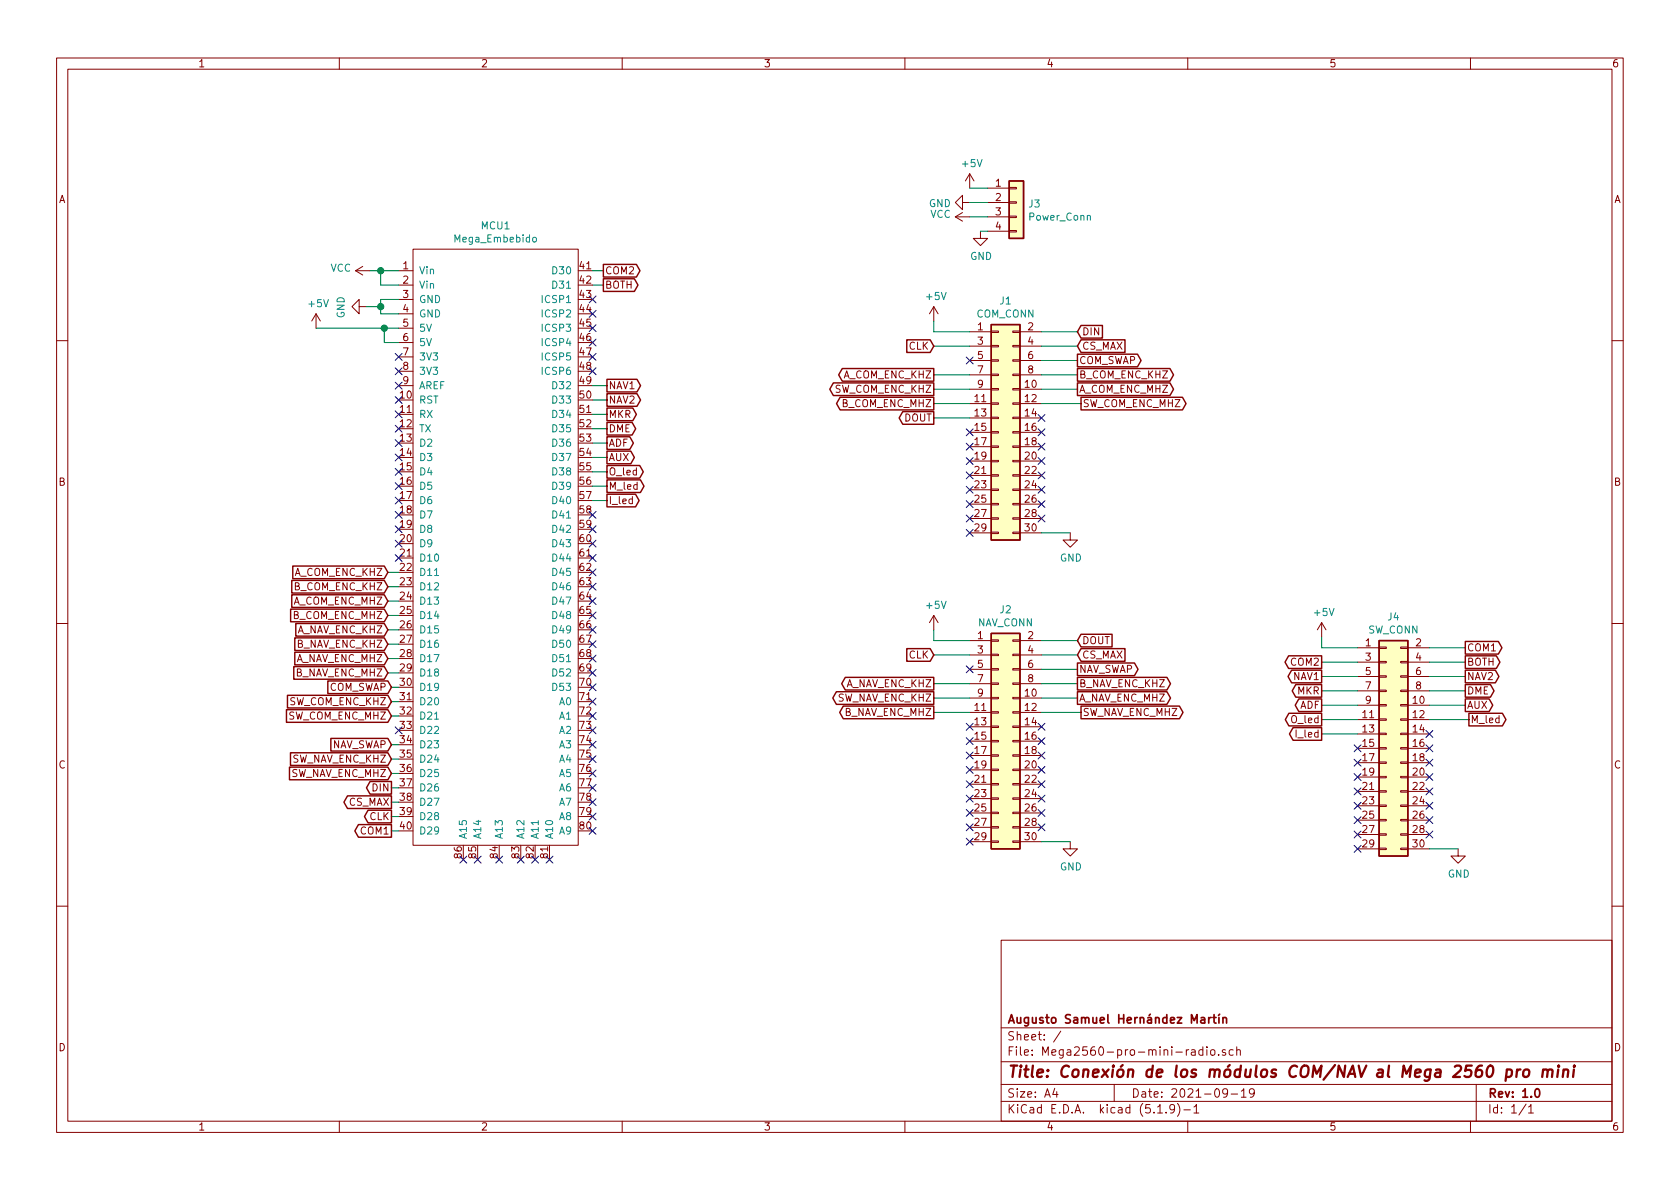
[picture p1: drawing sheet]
<svg xmlns="http://www.w3.org/2000/svg" width="297mm" height="210mm" viewBox="0 0 297 210" stroke-linecap="round" stroke-linejoin="round" font-family="sans-serif">
<g fill="none" stroke="#840000" stroke-width=".18">
<path d="M10 10.3h277v189.9h-277zM12 12.2h273v186.1h-273zM60 10.3v1.9M110 10.3v1.9M160 10.3v1.9M210 10.3v1.9M260 10.3v1.9M168.9 38.3h2.5M168.9 38.3l1.3 .8M170.2 35.8v-1.3l-1.3 1.3 1.3 1.3v-1.3h1.2M170.2 37.6l-1.3 .7M171.4 30.7l-.7 1.3"/>
<path d="M171.4 30.7v2.6M171.4 30.7l.8 1.3M174.6 33.3h3.8M174.6 35.8h3.8M174.6 38.3h3.8M178.4 38.2h1.3v.3h-1.3zM178.4 33.1h1.3v.3h-1.3zM178.4 35.7h1.3v.2h-1.3zM55.9 55.5l-.8 1.3M55.9 55.5v2.5M55.9 55.5l.7 1.3M62.9 47.9l1.2 .7"/>
<path d="M62.9 47.9h2.5M63.5 54.2v-1.2l-1.3 1.2 1.3 1.3v-1.3h1.3M64.1 47.1l-1.2 .8M70.5 47.9h2.5M70.5 50.4h2.5M70.5 53h2.5M70.5 55.5h2.5M70.5 58h2.5M73 44.1h29.2v105.4h-29.2zM165.1 54.2l-.8 1.3M165.1 54.2v2.6M165.1 54.2l.8 1.3"/>
<path d="M171.4 58.7h3.9M173.4 40.9v1.3h1.2l-1.2 1.2-1.3-1.2h1.3M174.6 40.9h3.8M175.3 58.5h1.2v.3h-1.2zM178.4 40.8h1.3v.2h-1.3zM179.1 58.5h1.2v.3h-1.2zM180.3 58.7h3.8M10 60.2h2M70.5 60.6h2.5M70.5 63.1h2.5M70.5 65.7h2.5M70.5 68.2h2.5"/>
<path d="M171.4 68.8h3.9M171.4 71.4h3.9M171.4 73.9h3.9M171.4 76.4h3.9M171.4 79h3.9M171.4 61.2h3.9M171.4 63.7h3.9M171.4 66.3h3.9M175.3 78.9h1.2v.2h-1.2zM175.3 73.8h1.2v.2h-1.2zM175.3 71.2h1.2v.3h-1.2zM175.3 68.7h1.2v.3h-1.2z"/>
<path d="M175.3 66.2h1.2v.2h-1.2zM175.3 76.3h1.2v.3h-1.2zM175.3 63.6h1.2v.3h-1.2zM175.3 61.1h1.2v.2h-1.2zM179.1 78.9h1.2v.2h-1.2zM179.1 73.8h1.2v.2h-1.2zM179.1 71.2h1.2v.3h-1.2zM179.1 68.7h1.2v.3h-1.2zM179.1 66.2h1.2v.2h-1.2zM179.1 76.3h1.2v.3h-1.2zM179.1 63.6h1.2v.3h-1.2zM179.1 61.1h1.2v.2h-1.2z"/>
<path d="M180.3 68.8h3.8M180.3 71.4h3.8M180.3 73.9h3.8M180.3 76.4h3.8M180.3 79h3.8M180.3 61.2h3.8M180.3 63.7h3.8M180.3 66.3h3.8M285 60.2h2M171.4 81.5h3.9M171.4 84.1h3.9M171.4 86.6h3.9"/>
<path d="M171.4 89.1h3.9M171.4 91.7h3.9M171.4 94.2h3.9M175.3 81.4h1.2v.3h-1.2zM175.3 83.9h1.2v.3h-1.2zM175.3 86.5h1.2v.2h-1.2zM175.3 89h1.2v.3h-1.2zM175.3 91.6h1.2v.2h-1.2zM175.3 94.1h1.2v.3h-1.2zM179.1 81.4h1.2v.3h-1.2zM179.1 83.9h1.2v.3h-1.2zM179.1 86.5h1.2v.2h-1.2z"/>
<path d="M179.1 89h1.2v.3h-1.2zM179.1 91.6h1.2v.2h-1.2zM179.1 94.1h1.2v.3h-1.2zM180.3 81.5h3.8M180.3 84.1h3.8M180.3 86.6h3.8M180.3 89.1h3.8M180.3 91.7h3.8M180.3 94.2h3.8M189.2 94.2v1.3h1.3l-1.3 1.3-1.2-1.3h1.2M10 110.3h2M165.1 108.8v2.6"/>
<path d="M165.1 108.8l-.8 1.3M165.1 108.8l.8 1.3M171.4 113.3h3.9M171.4 115.8h3.9M171.4 118.4h3.9M175.3 118.2h1.2v.3h-1.2zM175.3 115.7h1.2v.2h-1.2zM175.3 113.2h1.2v.2h-1.2zM179.1 118.2h1.2v.3h-1.2zM179.1 115.7h1.2v.2h-1.2zM179.1 113.2h1.2v.2h-1.2zM180.3 113.3h3.8"/>
<path d="M180.3 115.8h3.8M180.3 118.4h3.8M233.7 110.1l-.8 1.3M233.7 110.1v2.5M233.7 110.1l.7 1.3M240 114.5h3.8M240 117.1h3.8M240 119.6h3.8M243.8 119.5h1.3v.3h-1.3zM243.8 117h1.3v.2h-1.3zM243.8 114.4h1.3v.3h-1.3zM247.6 119.5h1.3v.3h-1.3z"/>
<path d="M247.6 117h1.3v.2h-1.3zM247.6 114.4h1.3v.3h-1.3zM248.9 114.5h3.8M248.9 117.1h3.8M248.9 119.6h3.8M285 110.3h2M171.4 123.4h3.9M171.4 126h3.9M171.4 128.5h3.9M171.4 131.1h3.9M171.4 133.6h3.9M171.4 136.1h3.9"/>
<path d="M171.4 138.7h3.9M171.4 120.9h3.9M175.3 136h1.2v.3h-1.2zM175.3 138.6h1.2v.2h-1.2zM175.3 133.5h1.2v.2h-1.2zM175.3 128.4h1.2v.2h-1.2zM175.3 125.9h1.2v.2h-1.2zM175.3 123.3h1.2v.3h-1.2zM175.3 120.8h1.2v.2h-1.2zM175.3 130.9h1.2v.3h-1.2zM179.1 136h1.2v.3h-1.2zM179.1 138.6h1.2v.2h-1.2z"/>
<path d="M179.1 133.5h1.2v.2h-1.2zM179.1 128.4h1.2v.2h-1.2zM179.1 125.9h1.2v.2h-1.2zM179.1 123.3h1.2v.3h-1.2zM179.1 120.8h1.2v.2h-1.2zM179.1 130.9h1.2v.3h-1.2zM180.3 123.4h3.8M180.3 126h3.8M180.3 128.5h3.8M180.3 131.1h3.8M180.3 133.6h3.8M180.3 136.1h3.8"/>
<path d="M180.3 138.7h3.8M180.3 120.9h3.8M240 124.7h3.8M240 127.2h3.8M240 129.8h3.8M240 132.3h3.8M240 134.9h3.8M240 137.4h3.8M240 139.9h3.8M240 122.2h3.8M243.8 137.3h1.3v.2h-1.3zM243.8 139.8h1.3v.3h-1.3z"/>
<path d="M243.8 134.7h1.3v.3h-1.3zM243.8 129.7h1.3v.2h-1.3zM243.8 127.1h1.3v.3h-1.3zM243.8 124.6h1.3v.2h-1.3zM243.8 122h1.3v.3h-1.3zM243.8 132.2h1.3v.3h-1.3zM247.6 137.3h1.3v.2h-1.3zM247.6 139.8h1.3v.3h-1.3zM247.6 134.7h1.3v.3h-1.3zM247.6 129.7h1.3v.2h-1.3zM247.6 127.1h1.3v.3h-1.3zM247.6 124.6h1.3v.2h-1.3z"/>
<path d="M247.6 122h1.3v.3h-1.3zM247.6 132.2h1.3v.3h-1.3zM248.9 124.7h3.8M248.9 127.2h3.8M248.9 129.8h3.8M248.9 132.3h3.8M248.9 134.9h3.8M248.9 137.4h3.8M248.9 139.9h3.8M248.9 122.2h3.8M171.4 141.2h3.9M171.4 143.8h3.9"/>
<path d="M171.4 146.3h3.9M171.4 148.8h3.9M175.3 141.1h1.2v.2h-1.2zM175.3 143.6h1.2v.3h-1.2zM175.3 146.2h1.2v.2h-1.2zM175.3 148.7h1.2v.3h-1.2zM179.1 141.1h1.2v.2h-1.2zM179.1 143.6h1.2v.3h-1.2zM179.1 146.2h1.2v.2h-1.2zM179.1 148.7h1.2v.3h-1.2zM180.3 141.2h3.8M180.3 143.8h3.8"/>
<path d="M180.3 146.3h3.8M180.3 148.8h3.8M189.2 148.8v1.3h1.3l-1.3 1.3-1.2-1.3h1.2M240 142.5h3.8M240 145h3.8M240 147.6h3.8M240 150.1h3.8M243.8 142.4h1.3v.2h-1.3zM243.8 144.9h1.3v.3h-1.3zM243.8 147.4h1.3v.3h-1.3zM243.8 150h1.3v.2h-1.3zM247.6 142.4h1.3v.2h-1.3z"/>
<path d="M247.6 144.9h1.3v.3h-1.3zM247.6 147.4h1.3v.3h-1.3zM247.6 150h1.3v.2h-1.3zM248.9 142.5h3.8M248.9 145h3.8M248.9 147.6h3.8M248.9 150.1h3.8M257.8 150.1v1.3h1.3l-1.3 1.2-1.3-1.2h1.3M10 160.2h2M177 166.3h108v32h-108zM285 160.2h2M60 198.3v1.9"/>
<path d="M110 198.3v1.9M160 198.3v1.9M177 194.8h108M177 191.8h108M177 187.8h108M177 181.8h108M186.5 192.5l-.4 1h1M186.8 193v1M187.6 182.3l-1.3 2M197 191.8v3M204.7 196.8h.8M206.2 196.7v.1"/>
<path d="M207.7 196l-.1 .1a.48 .48 0 0 1-.6 .1l-.2-.2 .2-.6a.48 .48 0 0 1 .6 .1 1.27 1.27 0 0 1-.2 1.2l-.4 .1M208.2 195.1a1.71 1.71 0 0 1 0 2.3M209.3 196.3h1.2M210 198.3v1.9M210.7 185.7h.6v.9M211.1 195.8l.4-.5v1.5M211.1 196.8h.9M211.3 186h-.5l-.2 .3 .1 .2 .1 .1 .5-.1M212.7 185.7l-.5-.1-.2 .3v.6l.2 .1 .5-.1M212.7 185.1v1.5M213.4 185.1v.2M213.4 185.6v1"/>
<path d="M214.1 185.7l.2-.1 .5 .1v.8l-.3 .1-.4-.1zM215.5 186.5v.1M216.7 185.7l-.4-.1-.2 .2 .1 .2 .5 .2v.3h-.6M217 193.2l-.1 .2a.48 .48 0 0 1-.6-.1v-.6a.48 .48 0 0 1 .6-.1l.1 .1a1.19 1.19 0 0 1-.2 1.2l-.5 .1M217.7 193.5h1.1M218 185.7l-.4-.1-.3 .3 .1 .6h.6M218.7 185.7l.2-.1 .4 .1v.9M218.7 185.1v1.5M219.5 193l.4-.5v1.5M219.5 194h.8M221.8 193.2l-.3 .3h-.3l-.3-.3v-.4l.2-.2 .4-.1 .2 .2a1.13 1.13 0 0 1-.2 1.2l-.4 .1M260 198.3v1.9"/>
<path d="M261 191.8v6.5M269.8 195.2l-1.2 2M270.3 195.8l.4-.5v1.5M270.3 196.8h.8"/>
</g>
<path d="M213.7 179.9v1M214.1 179.9l-.4 .3M214.5 179.9h.5M214.7 179.4v1.3l.3 .2M215.5 179.9v1M215.6 179.3l-.2 .3M216.2 179.9v1M216.2 180.1l.2-.2 .4 .1 .1 .9M271.5 192.7l.2-.2a.81 .81 0 0 1 .6 .6 .81 .81 0 0 1-.3 .8l-.1 .1a.79 .79 0 0 1-.4-1.3z" fill="none" stroke="#840000" stroke-width=".3"/>
<g fill="none" stroke="#840000" stroke-width=".41">
<path d="M266.4 189.2a.68 .68 0 0 1 .9 .1v.8a.66 .66 0 0 1-1 .2M266.4 189.1l-.2 2M268.2 189.1l-.1 1.3M268.8 189.1a.55 .55 0 0 0-.6 .4M269.5 189.3a.53 .53 0 0 1 .5-.2 .53 .53 0 0 1 .4 .4l-.1 .6a.54 .54 0 0 1-.5 .4 .54 .54 0 0 1-.5-.4zM272.8 189.3a.5 .5 0 0 1 .9 .1l-.2 1M272.8 189.1l-.1 1.3M273.7 189.4a.47 .47 0 0 1 .4-.3 .47 .47 0 0 1 .4 .3l-.1 1M275.5 189.1l-.2 1.3M275.6 188.4v.2l.1-.1-.1-.1v.2M276.5 189.3a.5 .5 0 0 1 .8 .1l-.1 1M276.5 189.1l-.2 1.3"/>
<path d="M278.3 189.1l-.2 1.3M278.4 188.4l-.1 .2 .2-.1-.1-.1-.1 .2"/>
</g>
<g fill="#ffffc2" stroke="#ffffc2" stroke-width=".18">
<path d="M243.8 113.3h5.1v38.1h-5.1z"/>
<path d="M178.4 32h2.6v10.2h-2.6z"/>
<path d="M175.3 57.4h5v38.1h-5z"/>
<path d="M175.3 112h5v38.1h-5z"/>
</g>
<g fill="none" stroke="#840000" stroke-width=".25">
<path d="M178.4 32h2.6v10.2h-2.6zM106.7 46.8h5.8l.7 1.1-.7 1.1h-5.8zM106.7 49.3h5.5l.6 1.1-.6 1.1h-5.5zM175.3 57.4h5v38.1h-5zM191.1 57.6h3.8v2.2h-3.8l-.6-1.1zM107.3 77.2h4.1l.6 1.2-.6 1.1h-4.1zM107.3 79.8h4.2l.7 1.1-.7 1.1h-4.2zM107.3 72.2h4.6l.6 1.1-.6 1.1h-4.6zM107.3 67.1h5.3l.7 1.1-.7 1.1h-5.3zM107.3 69.6h5.3l.7 1.1-.7 1.2h-5.3zM107.3 74.7h4.5l.6 1.1-.6 1.1h-4.5zM147.3 67.7h17.8v2.2h-17.8l-.6-1.1z"/>
<path d="M148.5 70.3h16.6v2.2h-16.6l-.6-1.1zM148.9 65.2h16.2v2.2h-16.2l-.6-1.1zM159.6 72.8h5.5v2.2h-5.5l-.6-1.1zM160.3 60.1h4.2l.6 1.1-.6 1.1h-4.2zM190.5 67.7h16.4l.6 1.1-.6 1.1h-16.4zM190.5 65.2h16.4l.6 1.1-.6 1.1h-16.4zM190.5 62.6h10.6l.7 1.1-.7 1.2h-10.6zM191.1 60.1h7.8v2.2h-7.8l-.6-1.1zM191.1 70.3h18l.6 1.1-.6 1.1h-18zM107.3 87.4h5.1l.6 1.1-.6 1.1h-5.1zM107.3 84.9h5.9l.7 1.1-.7 1.1h-5.9zM107.3 82.3h5.8l.6 1.1-.6 1.2h-5.8z"/>
<path d="M51.4 107.7h16.5l.7 1.1-.7 1.2h-16.5zM51.6 105.2h16.3l.7 1.1-.7 1.1h-16.3zM51.6 102.6h16.3l.7 1.2-.7 1.1h-16.3zM51.8 100.1h16.1l.7 1.1-.7 1.1h-16.1zM51.9 117.9h16l.7 1.1-.7 1.1h-16zM52.1 115.3h15.8l.7 1.2-.7 1.1h-15.8zM52.1 112.8h15.8l.7 1.1-.7 1.1h-15.8zM52.3 110.3h15.6l.7 1.1-.7 1.1h-15.6zM149.5 119.8h15.6v2.2h-15.6l-.7-1.1zM160.3 114.7h4.2l.6 1.1-.6 1.1h-4.2zM175.3 112h5v38.1h-5zM190.5 119.8h15.8l.7 1.1-.7 1.1h-15.8z"/>
<path d="M190.5 117.2h10.1l.6 1.2-.6 1.1h-10.1zM191.1 112.2h5.5v2.2h-5.5l-.6-1.1zM191.1 114.7h7.8v2.2h-7.8l-.6-1.1zM227.8 116h5.9v2.2h-5.9l-.6-1.1zM228.4 118.5h5.3v2.2h-5.3l-.7-1.1zM243.8 113.3h5.1v38.1h-5.1zM259.1 116h5.5l.6 1.1-.6 1.1h-5.5zM259.1 118.5h5.3l.6 1.1-.6 1.1h-5.3zM259.1 113.4h5.8l.7 1.1-.7 1.2h-5.8zM50.6 125.5h18l.6 1.1-.6 1.1h-18zM50.8 123h17.8l.6 1.1-.6 1.1h-17.8zM51.2 135.7h17.4l.6 1.1-.6 1.1h-17.4z"/>
<path d="M51.4 133.1h17.2l.6 1.1-.6 1.2h-17.2zM58 120.4h10.6l.6 1.1-.6 1.2h-10.6zM58.5 130.6h10.1l.6 1.1-.6 1.1h-10.1zM65.4 138.2h3.8v2.2h-3.8l-.6-1.1zM147.9 122.3h17.2v2.3h-17.2l-.7-1.2zM149.1 124.9h16v2.2h-16l-.6-1.1zM190.5 122.3h15.8l.7 1.1-.7 1.2h-15.8zM191.1 124.9h17.4l.7 1.1-.7 1.1h-17.4zM227.9 126.1h5.8v2.3h-5.8l-.6-1.2zM228.6 128.7h5.1v2.2h-5.1l-.6-1.1zM229.1 121.1h4.6v2.2h-4.6l-.6-1.1zM229.6 123.6h4.1v2.2h-4.1l-.6-1.1z"/>
<path d="M259.1 121.1h4.4l.7 1.1-.7 1.1h-4.4zM259.1 123.6h4.2l.6 1.1-.6 1.1h-4.2zM259.7 126.1h5.9l.7 1.1-.7 1.2h-5.9zM61.4 140.7h7.8v2.3h-7.8l-.6-1.1zM63.4 145.8h5.8v2.3h-5.8l-.7-1.2zM65.1 143.3h4.1v2.2h-4.1l-.7-1.1z"/>
</g>
<path d="M192.3 38.2l.1-.1h.3l.1 .8M94.2 42.1l.2-.1 .4 .1v.5l-.1 .1-.3 .1-.2-.1z" fill="none" stroke="#008484" stroke-width=".18"/>
<g fill="none" stroke="#008400" stroke-width=".18">
<path d="M171.4 33.3h3.2M171.4 35.8h3.2M171.4 38.3h3.2M55.9 58h14.6M64.8 54.2h2.5M65.4 47.9h5.1M67.3 47.9v2.5h3.2M67.9 58v2.6h2.6M70.5 53h-3.2v2.5h3.2M104.8 50.4h1.9M104.8 47.9h1.9M165.1 56.8v1.9h6.3"/>
<path d="M173.4 40.9h1.2M184.1 58.7h6.4M104.8 78.4h2.5M104.8 75.8h2.5M104.8 73.3h2.5M104.8 70.7h2.5M104.8 68.2h2.5M165.1 71.4h6.3M165.1 68.8h6.3M165.1 61.2h6.3M165.1 66.3h6.3M165.1 73.9h6.3"/>
<path d="M184.1 71.4h7M184.1 68.8h6.4M184.1 61.2h6.4M184.1 66.3h6.4M184.1 63.7h6.4M104.8 88.5h2.5M104.8 86h2.5M104.8 83.4h2.5M104.8 80.9h2.5M184.1 94.2h5.1M68.6 116.5h1.9M68.6 113.9h1.9"/>
<path d="M68.6 111.4h1.9M68.6 119h1.9M68.6 108.8h1.9M68.6 106.3h1.9M68.6 103.8h1.9M68.6 101.2h1.9M165.1 115.8h6.3M165.1 111.4v1.9h6.3M184.1 118.4h6.4M184.1 115.8h6.4M184.1 113.3h6.4M233.7 119.6h6.3"/>
<path d="M233.7 117.1h6.3M233.7 112.6v1.9h6.3M252.7 119.6h6.4M252.7 117.1h6.4M252.7 114.5h6.4M69.2 136.8h1.3M69.2 134.2h1.3M69.2 131.7h1.3M69.2 126.6h1.3M69.2 124.1h1.3M69.2 139.3h1.3M69.2 121.5h1.3"/>
<path d="M165.1 126h6.3M165.1 123.4h6.3M165.1 120.9h6.3M184.1 126h7M184.1 123.4h6.4M184.1 120.9h6.4M233.7 127.2h6.3M233.7 129.8h6.3M233.7 124.7h6.3M233.7 122.2h6.3M252.7 127.2h7M252.7 124.7h6.4"/>
<path d="M252.7 122.2h6.4M69.2 146.9h1.3M69.2 144.4h1.3M69.2 141.9h1.3M184.1 148.8h5.1M252.7 150.1h5.1"/>
</g>
<g fill="#008400" stroke="#008400" stroke-width=".25">
<circle cx="67.3" cy="47.9" r=".51"/>
<circle cx="67.9" cy="58" r=".51"/>
<circle cx="67.3" cy="54.2" r=".51"/>
</g>
<g fill="none" stroke="#000084" stroke-width=".18">
<path d="M104.2 54.9l1.2 1.2M104.2 52.3l1.2 1.3M104.2 60l1.2 1.2M104.2 57.4l1.2 1.2M105.4 54.9l-1.2 1.2M105.4 52.3l-1.2 1.3M105.4 60l-1.2 1.2M105.4 57.4l-1.2 1.2M69.9 62.5l1.2 1.2M69.9 65l1.2 1.3M69.9 67.6l1.2 1.2M69.9 70.1l1.2 1.2"/>
<path d="M69.9 72.7l1.2 1.2M69.9 75.2l1.2 1.2M69.9 77.7l1.2 1.3M71.1 62.5l-1.2 1.2M71.1 65l-1.2 1.3M71.1 67.6l-1.2 1.2M71.1 70.1l-1.2 1.2M71.1 72.7l-1.2 1.2M71.1 75.2l-1.2 1.2M71.1 77.7l-1.2 1.3M104.2 65l1.2 1.3M104.2 62.5l1.2 1.2"/>
<path d="M105.4 65l-1.2 1.3M105.4 62.5l-1.2 1.2M170.8 63.1l1.3 1.3M170.8 75.8l1.3 1.3M170.8 78.4l1.3 1.2M172.1 63.1l-1.3 1.3M172.1 75.8l-1.3 1.3M172.1 78.4l-1.3 1.2M183.5 73.3l1.3 1.2M183.5 75.8l1.3 1.3M183.5 78.4l1.3 1.2M184.8 73.3l-1.3 1.2"/>
<path d="M184.8 75.8l-1.3 1.3M184.8 78.4l-1.3 1.2M69.9 80.3l1.2 1.2M69.9 82.8l1.2 1.2M69.9 85.4l1.2 1.2M69.9 87.9l1.2 1.2M69.9 90.4l1.2 1.3M69.9 93l1.2 1.2M69.9 95.5l1.2 1.2M69.9 98.1l1.2 1.2M71.1 80.3l-1.2 1.2M71.1 82.8l-1.2 1.2"/>
<path d="M71.1 85.4l-1.2 1.2M71.1 87.9l-1.2 1.2M71.1 90.4l-1.2 1.3M71.1 93l-1.2 1.2M71.1 95.5l-1.2 1.2M71.1 98.1l-1.2 1.2M104.2 98.1l1.2 1.2M104.2 95.5l1.2 1.2M104.2 93l1.2 1.2M104.2 90.4l1.2 1.3M105.4 98.1l-1.2 1.2M105.4 95.5l-1.2 1.2"/>
<path d="M105.4 93l-1.2 1.2M105.4 90.4l-1.2 1.3M170.8 80.9l1.3 1.2M170.8 83.5l1.3 1.2M170.8 86l1.3 1.2M170.8 88.5l1.3 1.3M170.8 91.1l1.3 1.2M170.8 93.6l1.3 1.2M172.1 88.5l-1.3 1.3M172.1 91.1l-1.3 1.2M172.1 93.6l-1.3 1.2M172.1 80.9l-1.3 1.2"/>
<path d="M172.1 83.5l-1.3 1.2M172.1 86l-1.3 1.2M183.5 86l1.3 1.2M183.5 88.5l1.3 1.3M183.5 80.9l1.3 1.2M183.5 83.5l1.3 1.2M183.5 91.1l1.3 1.2M184.8 86l-1.3 1.2M184.8 80.9l-1.3 1.2M184.8 83.5l-1.3 1.2M184.8 91.1l-1.3 1.2M184.8 88.5l-1.3 1.3"/>
<path d="M104.2 105.7l1.2 1.2M104.2 118.4l1.2 1.2M104.2 115.8l1.2 1.3M104.2 113.3l1.2 1.2M104.2 110.8l1.2 1.2M104.2 108.2l1.2 1.2M104.2 103.1l1.2 1.3M104.2 100.6l1.2 1.2M105.4 105.7l-1.2 1.2M105.4 118.4l-1.2 1.2M105.4 115.8l-1.2 1.3M105.4 113.3l-1.2 1.2"/>
<path d="M105.4 110.8l-1.2 1.2M105.4 108.2l-1.2 1.2M105.4 103.1l-1.2 1.3M105.4 100.6l-1.2 1.2M170.8 117.7l1.3 1.3M172.1 117.7l-1.3 1.3M69.9 128.5l1.2 1.3M71.1 128.5l-1.2 1.3M104.2 133.6l1.2 1.2M104.2 128.5l1.2 1.3M104.2 126l1.2 1.2M104.2 123.5l1.2 1.2"/>
<path d="M104.2 120.9l1.2 1.2M104.2 131.1l1.2 1.2M104.2 138.7l1.2 1.2M104.2 136.2l1.2 1.2M105.4 133.6l-1.2 1.2M105.4 128.5l-1.2 1.3M105.4 126l-1.2 1.2M105.4 123.5l-1.2 1.2M105.4 120.9l-1.2 1.2M105.4 131.1l-1.2 1.2M105.4 138.7l-1.2 1.2M105.4 136.2l-1.2 1.2"/>
<path d="M170.8 127.9l1.3 1.2M170.8 135.5l1.3 1.2M170.8 138.1l1.3 1.2M170.8 133l1.3 1.2M170.8 130.4l1.3 1.3M172.1 127.9l-1.3 1.2M172.1 135.5l-1.3 1.2M172.1 138.1l-1.3 1.2M172.1 133l-1.3 1.2M172.1 130.4l-1.3 1.3M183.5 130.4l1.3 1.3M183.5 133l1.3 1.2"/>
<path d="M183.5 135.5l1.3 1.2M183.5 138.1l1.3 1.2M183.5 127.9l1.3 1.2M184.8 130.4l-1.3 1.3M184.8 133l-1.3 1.2M184.8 135.5l-1.3 1.2M184.8 127.9l-1.3 1.2M184.8 138.1l-1.3 1.2M239.4 139.3l1.2 1.3M239.4 136.8l1.2 1.2M239.4 134.3l1.2 1.2M239.4 131.7l1.2 1.2"/>
<path d="M240.6 139.3l-1.2 1.3M240.6 136.8l-1.2 1.2M240.6 134.3l-1.2 1.2M240.6 131.7l-1.2 1.2M252.1 139.3l1.2 1.3M252.1 129.2l1.2 1.2M252.1 136.8l1.2 1.2M252.1 134.3l1.2 1.2M252.1 131.7l1.2 1.2M253.3 139.3l-1.2 1.3M253.3 136.8l-1.2 1.2M253.3 134.3l-1.2 1.2"/>
<path d="M253.3 131.7l-1.2 1.2M253.3 129.2l-1.2 1.2M81.3 151.4l1.2 1.2M82.5 151.4l-1.2 1.2M83.8 151.4l1.3 1.2M85.1 151.4l-1.3 1.2M87.7 151.4l1.2 1.2M88.9 151.4l-1.2 1.2M91.5 151.4l1.2 1.2M92.7 151.4l-1.2 1.2M94 151.4l1.2 1.2M95.2 151.4l-1.2 1.2"/>
<path d="M96.5 151.4l1.3 1.2M97.8 151.4l-1.3 1.2M104.2 146.3l1.2 1.2M104.2 143.8l1.2 1.2M104.2 141.2l1.2 1.3M105.4 141.2l-1.2 1.3M105.4 143.8l-1.2 1.2M105.4 146.3l-1.2 1.2M170.8 140.6l1.3 1.2M170.8 143.1l1.3 1.3M170.8 145.7l1.3 1.2M170.8 148.2l1.3 1.2"/>
<path d="M172.1 143.1l-1.3 1.3M172.1 145.7l-1.3 1.2M172.1 148.2l-1.3 1.2M172.1 140.6l-1.3 1.2M183.5 140.6l1.3 1.2M183.5 145.7l1.3 1.2M183.5 143.1l1.3 1.3M184.8 145.7l-1.3 1.2M184.8 140.6l-1.3 1.2M184.8 143.1l-1.3 1.3M239.4 149.5l1.2 1.2M239.4 147l1.2 1.2"/>
<path d="M239.4 144.4l1.2 1.2M239.4 141.9l1.2 1.2M240.6 149.5l-1.2 1.2M240.6 147l-1.2 1.2M240.6 144.4l-1.2 1.2M240.6 141.9l-1.2 1.2M252.1 144.4l1.2 1.2M252.1 147l1.2 1.2M252.1 141.9l1.2 1.2M253.3 144.4l-1.2 1.2M253.3 147l-1.2 1.2M253.3 141.9l-1.2 1.2"/>
</g>
<text font-size="2.8" fill="#840000" x="178" y="190.5">Title: Conexión de los módulos COM/NAV al Mega 2560 pro mini</text>
<g font-size="2.1" fill="#840000">
<text x="178" y="184">Sheet: /</text>
<text x="178" y="181">Augusto Samuel Hernández Martín</text>
<text x="178" y="186.7">File: Mega2560-pro-mini-radio.sch</text>
<text x="178" y="196.9">KiCad E.D.A. kicad (5.1.9)-1</text>
<text x="178" y="194.1">Size: A4</text>
<text x="200" y="194.1">Date: 2021-09-19</text>
<text x="263" y="194.1">Rev: 1.0</text>
<text x="263" y="196.9">Id: 1/1</text>
</g>
<g font-size="1.8" fill="#840000">
<text x="35" y="11.9">1</text>
<text x="85" y="11.9">2</text>
<text x="135" y="11.9">3</text>
<text x="185" y="11.9">4</text>
<text x="235" y="11.9">5</text>
<text x="285" y="11.9">6</text>
<text x="10.4" y="35.9">A</text>
<text x="176" y="33">1</text>
<text x="176" y="35.6">2</text>
<text x="285.4" y="35.9">A</text>
<text x="176" y="38.1">3</text>
<text x="176" y="40.6">4</text>
<text x="71.3" y="47.6">1</text>
<text x="102.5" y="47.6">41</text>
<text x="71.3" y="50.2">2</text>
<text x="71.3" y="52.7">3</text>
<text x="102.5" y="50.2">42</text>
<text x="102.5" y="52.7">43</text>
<text x="106.9" y="48.5">COM2</text>
<text x="106.9" y="51">BOTH</text>
<text x="71.3" y="55.2">4</text>
<text x="71.3" y="57.8">5</text>
<text x="102.5" y="55.2">44</text>
<text x="102.5" y="57.8">45</text>
<text x="172.9" y="58.4">1</text>
<text x="181.8" y="58.4">2</text>
<text x="191.3" y="59.3">DIN</text>
<text x="71.3" y="60.3">6</text>
<text x="71.3" y="62.9">7</text>
<text x="71.3" y="65.4">8</text>
<text x="102.5" y="60.3">46</text>
<text x="102.5" y="62.9">47</text>
<text x="102.5" y="65.4">48</text>
<text x="160.7" y="61.8">CLK</text>
<text x="172.9" y="61">3</text>
<text x="172.9" y="63.5">5</text>
<text x="181.8" y="61">4</text>
<text x="181.8" y="63.5">6</text>
<text x="190.8" y="64.4">COM_SWAP</text>
<text x="191.3" y="61.8">CS_MAX</text>
<text x="70.8" y="70.5">10</text>
<text x="71.3" y="67.9">9</text>
<text x="102.5" y="67.9">49</text>
<text x="102.5" y="70.5">50</text>
<text x="107.6" y="68.8">NAV1</text>
<text x="107.6" y="71.4">NAV2</text>
<text x="147.5" y="69.5">SW_COM_ENC_KHZ</text>
<text x="149.1" y="66.9">A_COM_ENC_KHZ</text>
<text x="172.4" y="71.1">11</text>
<text x="172.9" y="66">7</text>
<text x="172.9" y="68.6">9</text>
<text x="181.3" y="68.6">10</text>
<text x="181.3" y="71.1">12</text>
<text x="181.8" y="66">8</text>
<text x="190.8" y="69.5">A_COM_ENC_MHZ</text>
<text x="190.8" y="66.9">B_COM_ENC_KHZ</text>
<text x="70.8" y="73">11</text>
<text x="70.8" y="75.6">12</text>
<text x="102.5" y="73">51</text>
<text x="102.5" y="75.6">52</text>
<text x="107.6" y="73.9">MKR</text>
<text x="107.6" y="76.4">DME</text>
<text x="148.9" y="72">B_COM_ENC_MHZ</text>
<text x="159.8" y="74.5">DOUT</text>
<text x="172.4" y="73.7">13</text>
<text x="172.4" y="76.2">15</text>
<text x="181.3" y="73.7">14</text>
<text x="181.3" y="76.2">16</text>
<text x="191.4" y="72">SW_COM_ENC_MHZ</text>
<text x="70.8" y="78.1">13</text>
<text x="70.8" y="80.6">14</text>
<text x="70.8" y="83.2">15</text>
<text x="102.5" y="78.1">53</text>
<text x="102.5" y="80.6">54</text>
<text x="102.5" y="83.2">55</text>
<text x="107.6" y="79">ADF</text>
<text x="107.6" y="81.5">AUX</text>
<text x="172.4" y="78.7">17</text>
<text x="172.4" y="81.3">19</text>
<text x="172.4" y="83.8">21</text>
<text x="181.3" y="78.7">18</text>
<text x="181.3" y="81.3">20</text>
<text x="181.3" y="83.8">22</text>
<text x="10.4" y="85.9">B</text>
<text x="70.8" y="85.7">16</text>
<text x="70.8" y="88.3">17</text>
<text x="102.5" y="85.7">56</text>
<text x="102.5" y="88.3">57</text>
<text x="107.6" y="89.1">I_led</text>
<text x="107.6" y="86.6">M_led</text>
<text x="107.6" y="84.1">O_led</text>
<text x="172.4" y="86.4">23</text>
<text x="172.4" y="88.9">25</text>
<text x="181.3" y="86.4">24</text>
<text x="181.3" y="88.9">26</text>
<text x="285.4" y="85.9">B</text>
<text x="70.8" y="90.8">18</text>
<text x="70.8" y="93.3">19</text>
<text x="70.8" y="95.9">20</text>
<text x="102.5" y="90.8">58</text>
<text x="102.5" y="93.3">59</text>
<text x="102.5" y="95.9">60</text>
<text x="172.4" y="91.4">27</text>
<text x="172.4" y="94">29</text>
<text x="181.3" y="91.4">28</text>
<text x="181.3" y="94">30</text>
<text x="52.1" y="101.8">A_COM_ENC_KHZ</text>
<text x="70.8" y="98.4">21</text>
<text x="70.8" y="101">22</text>
<text x="102.5" y="98.4">61</text>
<text x="102.5" y="101">62</text>
<text x="51.9" y="106.9">A_COM_ENC_MHZ</text>
<text x="52.1" y="104.4">B_COM_ENC_KHZ</text>
<text x="70.8" y="103.5">23</text>
<text x="70.8" y="106">24</text>
<text x="102.5" y="103.5">63</text>
<text x="102.5" y="106">64</text>
<text x="51.9" y="109.5">B_COM_ENC_MHZ</text>
<text x="52.5" y="112">A_NAV_ENC_KHZ</text>
<text x="70.8" y="108.6">25</text>
<text x="70.8" y="111.1">26</text>
<text x="70.8" y="113.7">27</text>
<text x="102.5" y="108.6">65</text>
<text x="102.5" y="111.1">66</text>
<text x="102.5" y="113.7">67</text>
<text x="172.9" y="113">1</text>
<text x="181.8" y="113">2</text>
<text x="191.3" y="113.9">DOUT</text>
<text x="52.3" y="117.1">A_NAV_ENC_MHZ</text>
<text x="52.3" y="119.6">B_NAV_ENC_MHZ</text>
<text x="52.5" y="114.5">B_NAV_ENC_KHZ</text>
<text x="70.8" y="116.2">28</text>
<text x="70.8" y="118.7">29</text>
<text x="102.5" y="116.2">68</text>
<text x="102.5" y="118.7">69</text>
<text x="160.7" y="116.5">CLK</text>
<text x="172.9" y="115.6">3</text>
<text x="172.9" y="118.1">5</text>
<text x="181.8" y="115.6">4</text>
<text x="181.8" y="118.1">6</text>
<text x="190.8" y="119">NAV_SWAP</text>
<text x="191.3" y="116.5">CS_MAX</text>
<text x="228.3" y="117.7">COM2</text>
<text x="241.5" y="114.3">1</text>
<text x="241.5" y="116.8">3</text>
<text x="241.5" y="119.4">5</text>
<text x="250.3" y="114.3">2</text>
<text x="250.3" y="116.8">4</text>
<text x="250.3" y="119.4">6</text>
<text x="259.3" y="117.7">BOTH</text>
<text x="259.3" y="115.2">COM1</text>
<text x="51.1" y="124.7">SW_COM_ENC_KHZ</text>
<text x="58" y="122.2">COM_SWAP</text>
<text x="70.8" y="121.3">30</text>
<text x="70.8" y="123.8">31</text>
<text x="102.5" y="121.3">70</text>
<text x="102.5" y="123.8">71</text>
<text x="148" y="124.1">SW_NAV_ENC_KHZ</text>
<text x="149.5" y="121.5">A_NAV_ENC_KHZ</text>
<text x="172.4" y="125.7">11</text>
<text x="172.9" y="120.6">7</text>
<text x="172.9" y="123.2">9</text>
<text x="181.3" y="123.2">10</text>
<text x="181.3" y="125.7">12</text>
<text x="181.8" y="120.6">8</text>
<text x="190.8" y="121.5">B_NAV_ENC_KHZ</text>
<text x="190.8" y="124.1">A_NAV_ENC_MHZ</text>
<text x="228.7" y="120.3">NAV1</text>
<text x="229.4" y="122.8">MKR</text>
<text x="229.8" y="125.3">ADF</text>
<text x="241.5" y="121.9">7</text>
<text x="241.5" y="124.5">9</text>
<text x="249.9" y="124.5">10</text>
<text x="250.3" y="121.9">8</text>
<text x="259.3" y="122.8">DME</text>
<text x="259.3" y="125.3">AUX</text>
<text x="259.3" y="120.3">NAV2</text>
<text x="50.9" y="127.2">SW_COM_ENC_MHZ</text>
<text x="70.8" y="126.4">32</text>
<text x="70.8" y="128.9">33</text>
<text x="70.8" y="131.4">34</text>
<text x="102.5" y="126.4">72</text>
<text x="102.5" y="128.9">73</text>
<text x="102.5" y="131.4">74</text>
<text x="149.3" y="126.6">B_NAV_ENC_MHZ</text>
<text x="172.4" y="128.3">13</text>
<text x="172.4" y="130.8">15</text>
<text x="181.3" y="128.3">14</text>
<text x="181.3" y="130.8">16</text>
<text x="191.4" y="126.6">SW_NAV_ENC_MHZ</text>
<text x="228.5" y="127.9">O_led</text>
<text x="229.4" y="130.4">I_led</text>
<text x="241" y="127">11</text>
<text x="241" y="129.5">13</text>
<text x="249.9" y="127">12</text>
<text x="249.9" y="129.5">14</text>
<text x="260" y="127.9">M_led</text>
<text x="10.4" y="135.9">C</text>
<text x="51.3" y="137.4">SW_NAV_ENC_MHZ</text>
<text x="51.5" y="134.9">SW_NAV_ENC_KHZ</text>
<text x="58.4" y="132.3">NAV_SWAP</text>
<text x="70.8" y="134">35</text>
<text x="70.8" y="136.5">36</text>
<text x="102.5" y="134">75</text>
<text x="102.5" y="136.5">76</text>
<text x="172.4" y="133.3">17</text>
<text x="172.4" y="135.9">19</text>
<text x="181.3" y="133.3">18</text>
<text x="181.3" y="135.9">20</text>
<text x="241" y="132.1">15</text>
<text x="241" y="134.6">17</text>
<text x="241" y="137.2">19</text>
<text x="249.9" y="132.1">16</text>
<text x="249.9" y="134.6">18</text>
<text x="249.9" y="137.2">20</text>
<text x="285.4" y="135.9">C</text>
<text x="61.6" y="142.5">CS_MAX</text>
<text x="65.9" y="139.9">DIN</text>
<text x="70.8" y="139.1">37</text>
<text x="70.8" y="141.6">38</text>
<text x="102.5" y="139.1">77</text>
<text x="102.5" y="141.6">78</text>
<text x="172.4" y="138.4">21</text>
<text x="172.4" y="141">23</text>
<text x="172.4" y="143.5">25</text>
<text x="181.3" y="138.4">22</text>
<text x="181.3" y="141">24</text>
<text x="181.3" y="143.5">26</text>
<text x="241" y="139.7">21</text>
<text x="241" y="142.2">23</text>
<text x="249.9" y="139.7">22</text>
<text x="249.9" y="142.2">24</text>
<text x="63.9" y="147.6">COM1</text>
<text x="65.3" y="145">CLK</text>
<text x="70.8" y="144.1">39</text>
<text x="70.8" y="146.7">40</text>
<text x="102.5" y="144.1">79</text>
<text x="102.5" y="146.7">80</text>
<text x="172.4" y="146">27</text>
<text x="172.4" y="148.6">29</text>
<text x="181.3" y="146">28</text>
<text x="181.3" y="148.6">30</text>
<text x="241" y="144.8">25</text>
<text x="241" y="147.3">27</text>
<text x="241" y="149.9">29</text>
<text x="249.9" y="144.8">26</text>
<text x="249.9" y="147.3">28</text>
<text x="249.9" y="149.9">30</text>
<text x="81.7" y="151.7" transform="rotate(-90 81.7 151.7)">86</text>
<text x="84.2" y="151.7" transform="rotate(-90 84.2 151.7)">85</text>
<text x="88" y="151.7" transform="rotate(-90 88 151.7)">84</text>
<text x="91.8" y="151.7" transform="rotate(-90 91.8 151.7)">83</text>
<text x="94.4" y="151.7" transform="rotate(-90 94.4 151.7)">82</text>
<text x="96.9" y="151.7" transform="rotate(-90 96.9 151.7)">81</text>
<text x="10.4" y="185.9">D</text>
<text x="285.4" y="185.9">D</text>
<text x="35" y="199.9">1</text>
<text x="85" y="199.9">2</text>
<text x="135" y="199.9">3</text>
<text x="185" y="199.9">4</text>
<text x="235" y="199.9">5</text>
<text x="285" y="199.9">6</text>
</g>
<g font-size="1.8" fill="#008484">
<text x="170.2" y="29.6">+5V</text>
<text x="85.1" y="40.6">MCU1</text>
<text x="164.2" y="36.6">GND</text>
<text x="164.5" y="38.5">VCC</text>
<text x="181.9" y="36.7">J3</text>
<text x="182" y="39">Power_Conn</text>
<text x="80.6" y="42.9">Mega_Embebido</text>
<text x="171.5" y="46">GND</text>
<text x="58.4" y="48.1">VCC</text>
<text x="74" y="48.5">Vin</text>
<text x="74" y="51">Vin</text>
<text x="74" y="53.6">GND</text>
<text x="96.1" y="53.6">ICSP1</text>
<text x="98" y="48.5">D30</text>
<text x="98" y="51">D31</text>
<text x="163.9" y="53.1">+5V</text>
<text x="176.8" y="53.8">J1</text>
<text x="54.7" y="54.3">+5V</text>
<text x="60.9" y="56.3" transform="rotate(-90 60.9 56.3)">GND</text>
<text x="74" y="56.1">GND</text>
<text x="74" y="58.7">5V</text>
<text x="96.1" y="56.1">ICSP2</text>
<text x="96.1" y="58.7">ICSP3</text>
<text x="172.6" y="56.2">COM_CONN</text>
<text x="74" y="61.2">5V</text>
<text x="74" y="63.7">3V3</text>
<text x="96.1" y="61.2">ICSP4</text>
<text x="96.1" y="63.7">ICSP5</text>
<text x="74" y="71.4">RST</text>
<text x="74" y="66.3">3V3</text>
<text x="74" y="68.8">AREF</text>
<text x="96.1" y="66.3">ICSP6</text>
<text x="98" y="68.8">D32</text>
<text x="98" y="71.4">D33</text>
<text x="74" y="73.9">RX</text>
<text x="74" y="76.4">TX</text>
<text x="98" y="73.9">D34</text>
<text x="98" y="76.4">D35</text>
<text x="74" y="79">D2</text>
<text x="74" y="81.5">D3</text>
<text x="98" y="79">D36</text>
<text x="98" y="81.5">D37</text>
<text x="74" y="84.1">D4</text>
<text x="74" y="86.6">D5</text>
<text x="74" y="89.1">D6</text>
<text x="98" y="84.1">D38</text>
<text x="98" y="86.6">D39</text>
<text x="98" y="89.1">D40</text>
<text x="74" y="91.7">D7</text>
<text x="74" y="94.2">D8</text>
<text x="98" y="91.7">D41</text>
<text x="98" y="94.2">D42</text>
<text x="74" y="96.8">D9</text>
<text x="74" y="99.3">D10</text>
<text x="74" y="101.8">D11</text>
<text x="98" y="96.8">D43</text>
<text x="98" y="99.3">D44</text>
<text x="98" y="101.8">D45</text>
<text x="187.4" y="99.3">GND</text>
<text x="74" y="104.4">D12</text>
<text x="74" y="106.9">D13</text>
<text x="98" y="104.4">D46</text>
<text x="98" y="106.9">D47</text>
<text x="163.9" y="107.7">+5V</text>
<text x="74" y="109.5">D14</text>
<text x="74" y="112">D15</text>
<text x="98" y="109.5">D48</text>
<text x="98" y="112">D49</text>
<text x="172.8" y="110.8">NAV_CONN</text>
<text x="176.8" y="108.5">J2</text>
<text x="232.5" y="108.9">+5V</text>
<text x="241.9" y="112">SW_CONN</text>
<text x="245.4" y="109.7">J4</text>
<text x="74" y="114.5">D16</text>
<text x="74" y="117.1">D17</text>
<text x="74" y="119.6">D18</text>
<text x="98" y="114.5">D50</text>
<text x="98" y="117.1">D51</text>
<text x="98" y="119.6">D52</text>
<text x="74" y="122.2">D19</text>
<text x="74" y="124.7">D20</text>
<text x="98" y="122.2">D53</text>
<text x="99" y="124.7">A0</text>
<text x="74" y="127.2">D21</text>
<text x="74" y="129.8">D22</text>
<text x="99" y="127.2">A1</text>
<text x="99" y="129.8">A2</text>
<text x="74" y="132.3">D23</text>
<text x="74" y="134.9">D24</text>
<text x="74" y="137.4">D25</text>
<text x="99" y="132.3">A3</text>
<text x="99" y="134.9">A4</text>
<text x="99" y="137.4">A5</text>
<text x="74" y="139.9">D26</text>
<text x="74" y="142.5">D27</text>
<text x="99" y="139.9">A6</text>
<text x="99" y="142.5">A7</text>
<text x="74" y="145">D28</text>
<text x="74" y="147.6">D29</text>
<text x="82.5" y="148.5" transform="rotate(-90 82.5 148.5)">A15</text>
<text x="85.1" y="148.5" transform="rotate(-90 85.1 148.5)">A14</text>
<text x="88.9" y="148.5" transform="rotate(-90 88.9 148.5)">A13</text>
<text x="92.7" y="148.5" transform="rotate(-90 92.7 148.5)">A12</text>
<text x="95.2" y="148.5" transform="rotate(-90 95.2 148.5)">A11</text>
<text x="97.8" y="148.5" transform="rotate(-90 97.8 148.5)">A10</text>
<text x="99" y="145">A8</text>
<text x="99" y="147.6">A9</text>
<text x="187.4" y="153.9">GND</text>
<text x="256" y="155.2">GND</text>
</g>
</svg>
